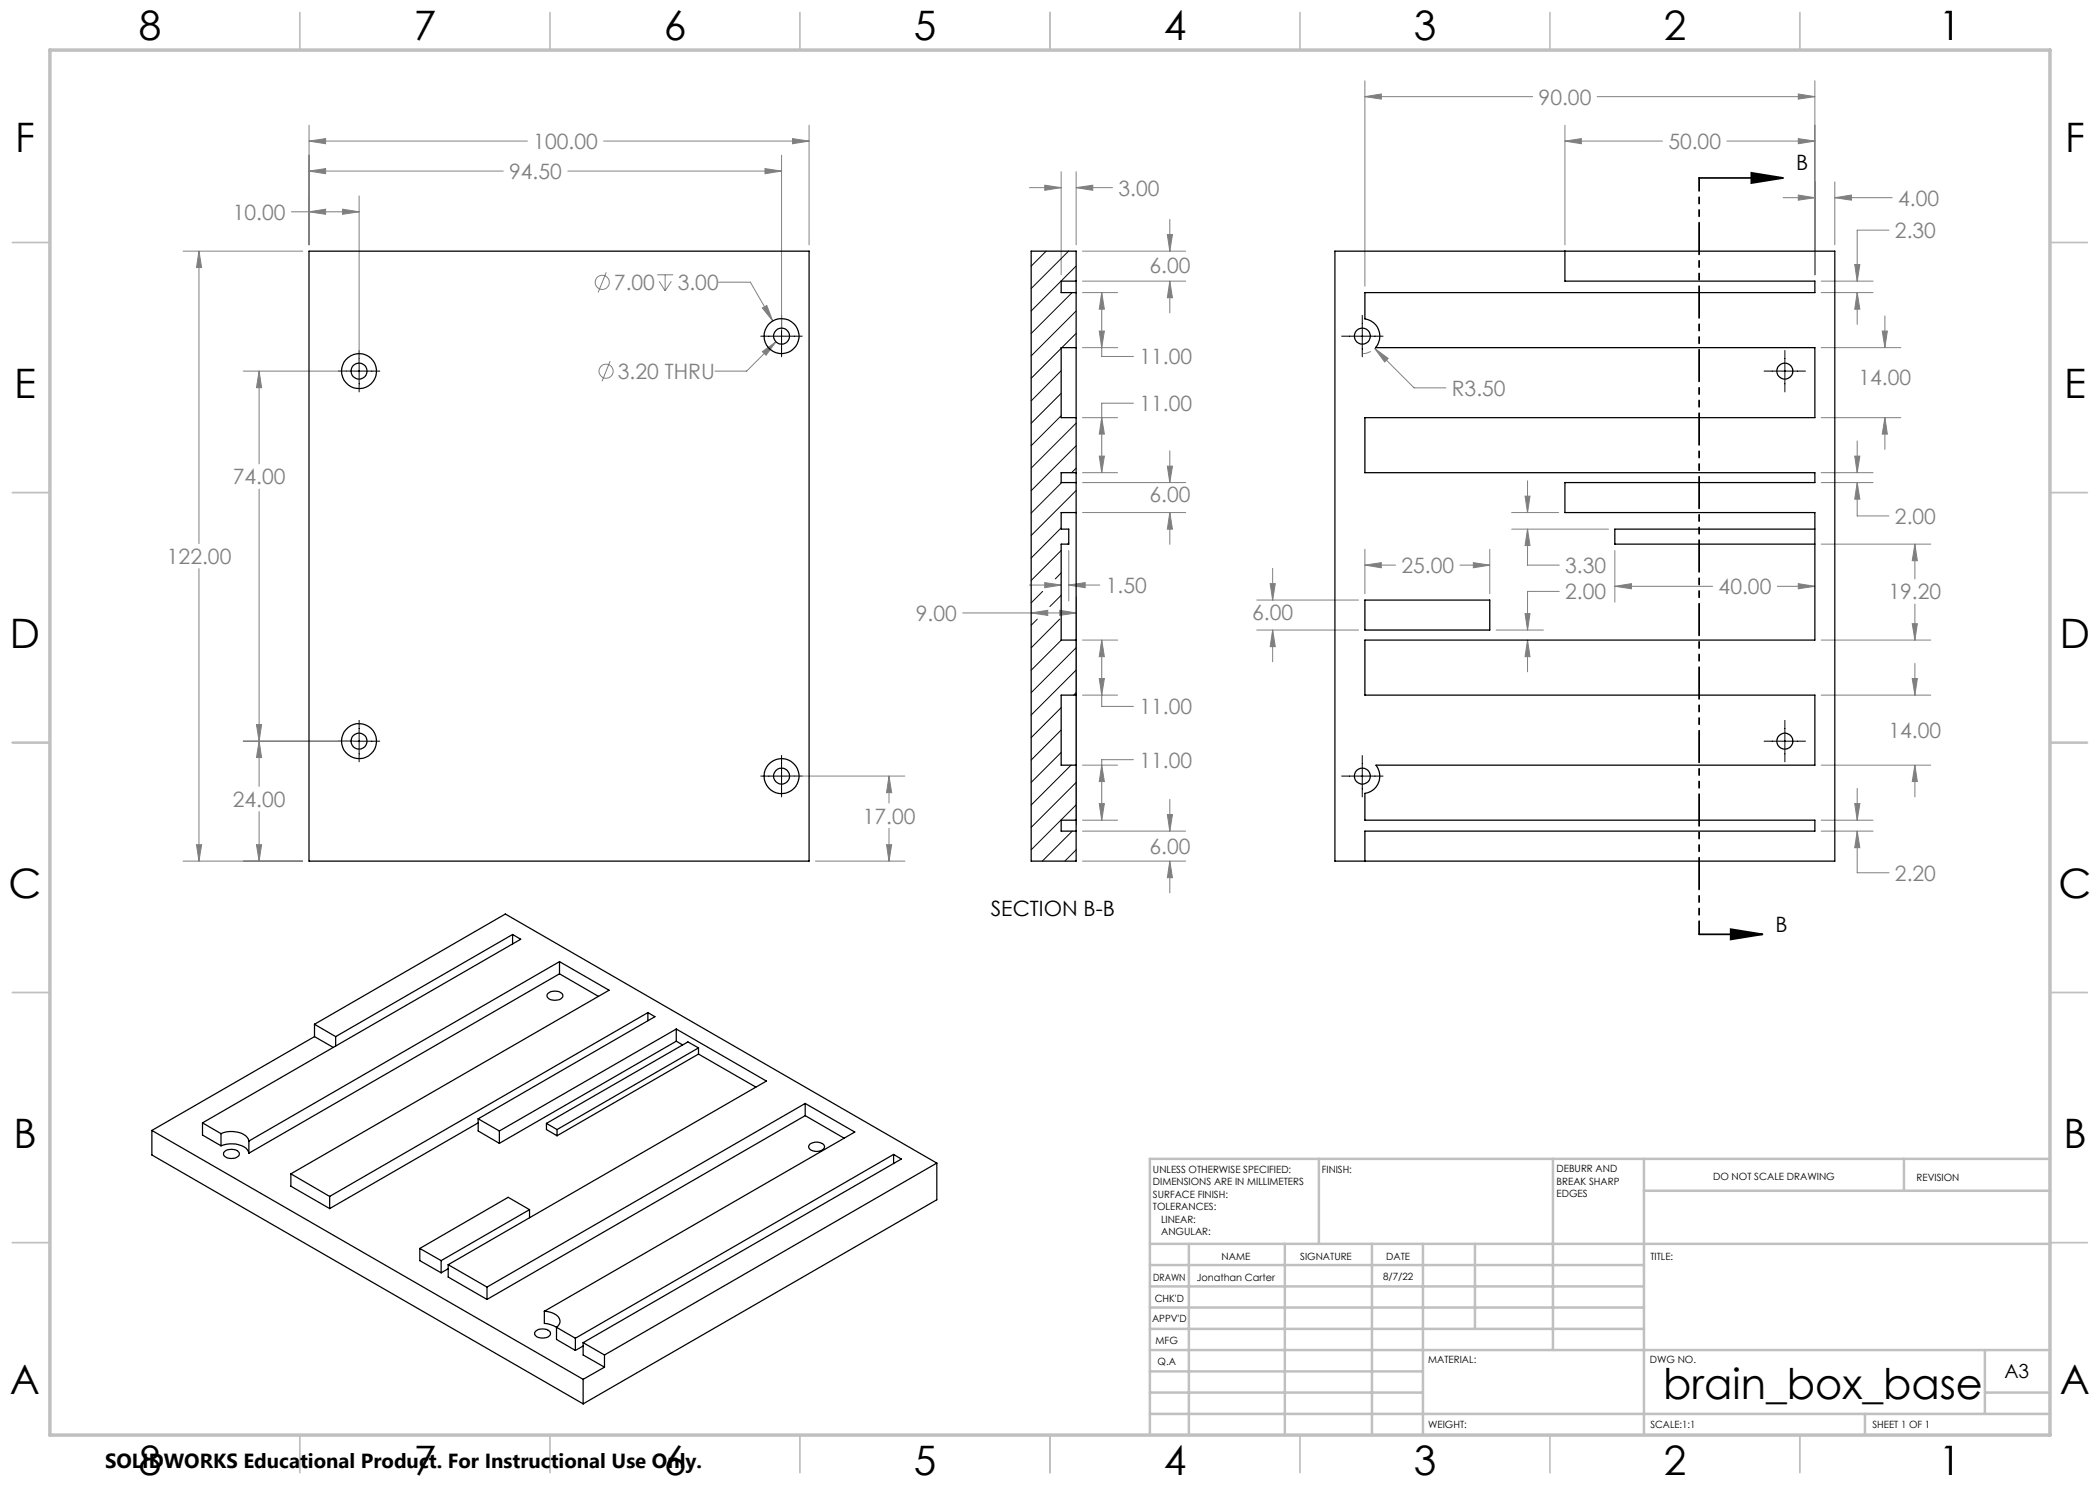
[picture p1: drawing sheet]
<svg xmlns="http://www.w3.org/2000/svg" width="420mm" height="297mm" viewBox="0 0 420 297" stroke-linecap="round" stroke-linejoin="round" font-family="sans-serif">
<g fill="none" stroke="#808080" stroke-width=".2">
<path d="M273 16.2v41.1M273 19.3h33.5M273 19.3l3.3-.5v1zM319.4 19.3h43.6M359.7 18.8l3.3 .5-3.3 .5zM363 16.2v38.8M61.8 34.2l3.3-.5v1zM61.8 28.2l3.3-.5v1zM61.8 28.2h43.7M61.8 25v24M61.8 34.2h38.8M71.8 39.2v33.8"/>
<path d="M113.6 34.2h42.7M120.7 28.2h41.1M153 33.7l3.3 .5-3.3 .5zM156.3 31v35M158.5 27.7l3.3 .5-3.3 .5zM161.8 25v24M205.9 37.5h6.3M209 37l3.2 .5-3.2 .6zM212.2 34.4v20.6M215.2 34.4v14.6M215.2 37.5h7.3M215.2 37.5l3.3-.5v1.1z"/>
<path d="M313 25v24M313 28.2h19.5M313 28.2l3.3-.5v1zM345.4 28.2h17.6M356.6 39.5h6.4M359.7 39l3.3 .5-3.3 .5zM359.7 27.7l3.3 .5-3.3 .5zM367 36.4v12.6M367 39.5h11.4M367 39.5l3.3-.5v1zM36.6 50.2h23.9M39.8 50.2v58.5"/>
<path d="M39.8 50.2l.5 3.3h-1zM58.3 42.4h13.5M61.8 42.4l3.3-.6v1.1zM68.5 41.8l3.3 .6-3.3 .5zM121.2 54.5l-1.6 4M131.4 55h3.3M131.8 56.3l1.2 1.9M133 55v3.2M134.3 56.3l-1.3 1.9M143.7 56.4h6.4l4.5 7.8M216.5 56.2h20.6M216.5 58.5h7"/>
<path d="M216.5 50.2h20.6M220.3 58.5v12.8h6.4M220.3 58.5l.6 3.3h-1zM233.5 46.9h1l-.5 3.3zM234 56.2l.5 3.3h-1zM234 43.9v6.3M234 56.2v6.4M364.2 56.2h10.4M364.2 58.5h10.4M370.9 52.9h1.1l-.6 3.3zM371.4 58.5v6.4M371.4 58.5l.6 3.3h-1.1z"/>
<path d="M377.8 46h-6.4v10.2M48.6 74.2h22M51.8 74.2l.5 3.3h-1zM51.8 74.2v18.6M122 72.2l-1.6 4.1M152.5 61.6l.9-.5 1.2 3.1zM152.5 70.3l2.7-1.9-2 2.6zM155.2 68.4l-5.9 5.8h-6.3M216.5 69.5h7M219.9 66.2h1l-.6 3.3zM274.2 70.3l-1.6 .4M275 69.7l7.8 7.9h6.4"/>
<path d="M275 69.7l2.6 2-.7 .7zM364.2 69.5h16M376.4 66.2h1.1l-.5 3.3zM377 63.2v6.3M51.8 97.8v59.5M216.5 83.5h7M216.5 94.5h7M216.5 96.5h20.6M219.9 91.2h1l-.6 3.3zM220.3 83.5l.6 3.3h-1zM226.7 80.6h-6.4v13.9M233.5 93.2h1l-.5 3.3z"/>
<path d="M234 90.2v6.3M305 99.2h1l-.5 3.3zM305.5 96.2v6.3M364.2 83.5h16M364.2 94.5h10.4M364.2 96.5h10.4M370.9 91.2h1.1l-.6 3.3zM371.4 88.2v6.3M371.4 96.5v6.7h6.4M371.4 96.5l.6 3.3h-1.1zM377 83.5v6.4M377 83.5l.5 3.3h-1.1z"/>
<path d="M39.8 113.7v58.5M205.9 117h6.3M209 116.5l3.2 .5-3.2 .5zM213.7 110.1v10.1M213.7 117h6.3M213.7 117l3.3-.5v1zM215.2 119.4v45.6M216.5 102.5h20.6M234 102.5l.5 3.3h-1zM234 102.5v6.4M254 116.7h1.1l-.6 3.3zM254.5 113.7v6.3"/>
<path d="M273 113h6.1M273 109.9v8.8M273 113l3.3-.5v1.1zM292 113h6M294.7 112.5l3.3 .5-3.3 .6zM298 109.9v8.8M302.3 102.5h9.4M302.3 105.8h19.4M305.5 105.8v7.2h6.4M305.5 105.8l.5 3.3h-1zM311.9 118.3h-6.4v7.7M323 110.1v10.3"/>
<path d="M323 117.3h19.5M323 117.3l3.3-.6v1.1zM355.5 117.3h7.5M359.7 116.7l3.3 .6-3.3 .5zM364.2 108.8h22M383 108.8v7M383 108.8l.5 3.3h-1.1zM192.5 122.6h22.7M206.2 122.6l3.4-.5v1zM211.9 122.1l3.3 .5-3.3 .5zM216.5 128h7M216.5 139h7"/>
<path d="M219.9 135.7h1l-.6 3.3zM220.3 128v13.3h6.4M220.3 128l.6 3.3h-1zM251.4 120h20.3M251.4 126h20.3M254.5 126v6.4M254.5 126l.6 3.3h-1.1zM299.2 126h9.5M305 122.7h1l-.5 3.3zM305.5 128v6.4M305.5 128l.5 3.3h-1zM364.2 128h22"/>
<path d="M364.2 139h22M382.4 124.7h1.1l-.5 3.3zM382.4 135.7h1.1l-.5 3.3zM383 120.8v7.2M383 132.7v6.3M48.6 148.2h22M51.3 144.9h1l-.5 3.3zM51.8 148.2l.5 3.3h-1zM157.6 155.2h23.4M177.8 155.2l.5 3.3h-1zM177.8 155.2v5.4M216.5 153h7"/>
<path d="M220.3 153l.6 3.3h-1zM226.7 151.9h-6.4v12.1M234 159.9v6.3M364.2 153h22M371.4 157.7v6.3M383 153v6.4M383 153l.5 3.3h-1.1zM36.6 172.2h23.9M39.3 168.9h1l-.5 3.3zM51.3 168.9h1l-.5 3.3zM51.8 162.3v9.9M163.1 172.2h17.9"/>
<path d="M177.3 168.9h1l-.5 3.3zM177.8 165.7v6.5M216.5 164h7M216.5 166.2h20.6M216.5 172.2h20.6M219.9 160.7h1l-.6 3.3zM233.5 162.9h1l-.5 3.3zM234 172.2l.5 3.3h-1zM234 172.2v6.4M364.2 164h10.4M364.2 166.2h10.4M370.9 160.7h1.1l-.6 3.3z"/>
<path d="M371.4 166.2v8.4h6.4M371.4 166.2l.6 3.3h-1.1z"/>
<circle cx="120.4" cy="56.5" r="1.41"/>
<circle cx="121.2" cy="74.2" r="1.41"/>
</g>
<path d="M339.8 35.6h16.8M350.3 34.6l6.3 1-6.3 1zM339.8 186.9h12.7M346.1 185.8l6.4 1.1-6.4 1z" fill="none" stroke="#000" stroke-width=".35"/>
<g fill="none" stroke="#000" stroke-width=".2">
<path d="M67.7 74.2h8.3M71.8 70.1v8.3M152.2 67.2h8.2M156.3 63.1v8.3M268.3 67.2h8.3M272.5 63.1v8.3M352.8 74.2h8.3M357 70.1v8.3M67.7 148.2h8.3M71.8 144.1v8.3M152.2 155.2h8.2M156.3 151.1v8.3"/>
<path d="M268.3 155.2h8.3M272.5 151.1v8.3M352.8 148.2h8.3M357 144.1v8.3"/>
</g>
<path d="M339.8 186.8v-151.2" fill="none" stroke="#000" stroke-width=".35" stroke-dasharray="6.3 1.3 1.3 1.3 1.3 1.3" stroke-dashoffset="3.7"/>
<g fill="none" stroke="#c0c0c0" stroke-width=".35">
<path d="M60 2.5v7.5M110 2.5v7.5M160 2.5v7.5M210 2.5v7.5M260 2.5v7.5M310 2.5v7.5M360 2.5v7.5M2.5 48.5h7.5M410 48.5h7.5M2.5 98.5h7.5M410 98.5h7.5M2.5 148.5h7.5"/>
<path d="M410 148.5h7.5M2.5 198.5h7.5M410 198.5h7.5M2.5 248.5h7.5M410 248.5h7.5M60 287v7.5M110 287v7.5M160 287v7.5M210 287v7.5M260 287v7.5M310 287v7.5M360 287v7.5"/>
</g>
<g fill="none" stroke="#c0c0c0" stroke-width=".5">
<path d="M263.8 231.8v17M310.6 231.8v38.2M328.8 231.8v55.2M328.8 238.2h81.2M380.8 231.8v6.4M410 231.8h-180v55.2M230 248.8h180M230 257.3h98.8M230 253h98.8M237.8 248.8v38.2M257 248.8v38.2M274.4 248.8v38.2"/>
<path d="M284.6 248.8v38.2M295 248.8v17M230 265.8h98.8M230 261.5h98.8M230 278.5h54.6M230 274.3h54.6M230 270h180M397 278.5h13M397 270v12.8M230 282.8h180M373 282.8v4.2"/>
</g>
<path d="M10 10h400v277h-400z" fill="none" stroke="#c0c0c0" stroke-width=".7"/>
<path d="M346.1 185.8l6.4 1.1-6.4 1zM350.3 34.6l6.3 1-6.3 1z" fill="#000"/>
<path d="M370.9 52.9h1.1l-.6 3.3zM371.4 58.5l.6 3.3h-1.1zM377 83.5l.5 3.3h-1.1zM376.4 66.2h1.1l-.5 3.3zM370.9 91.2h1.1l-.6 3.3zM371.4 96.5l.6 3.3h-1.1zM305 99.2h1l-.5 3.3zM305.5 105.8l.5 3.3h-1zM383 108.8l.5 3.3h-1.1zM382.4 124.7h1.1l-.5 3.3zM382.4 135.7h1.1l-.5 3.3zM383 153l.5 3.3h-1.1zM370.9 160.7h1.1l-.6 3.3zM371.4 166.2l.6 3.3h-1.1zM275 69.7l1.9 2.7 .7-.7zM254 116.7h1.1l-.6 3.3zM254.5 126l.6 3.3h-1.1zM294.7 112.5l3.3 .5-3.3 .6zM273 113l3.3-.5v1.1zM305 122.7h1l-.5 3.3zM305.5 128l.5 3.3h-1zM359.7 39l3.3 .5-3.3 .5zM367 39.5l3.3-.5v1zM313 28.2l3.3-.5v1zM359.7 27.7l3.3 .5-3.3 .5zM323 117.3l3.3-.6v1.1zM359.7 116.7l3.3 .6-3.3 .5zM359.7 18.8l3.3 .5-3.3 .5zM273 19.3l3.3-.5v1zM233.5 46.9h1l-.5 3.3zM234 56.2l.5 3.3h-1zM220.3 58.5l.6 3.3h-1zM219.9 66.2h1l-.6 3.3zM220.3 83.5l.6 3.3h-1zM219.9 91.2h1l-.6 3.3zM233.5 93.2h1l-.5 3.3zM234 102.5l.5 3.3h-1zM220.3 128l.6 3.3h-1zM219.9 135.7h1l-.6 3.3zM220.3 153l.6 3.3h-1zM219.9 160.7h1l-.6 3.3zM233.5 162.9h1l-.5 3.3zM234 172.2l.5 3.3h-1zM209 116.5l3.2 .5-3.2 .5zM213.7 117l3.3-.5v1zM209 37l3.2 .5-3.2 .6zM215.2 37.5l3.3-.5v1.1zM206.2 122.6l3.4-.5v1zM211.9 122.1l3.3 .5-3.3 .5zM51.8 74.2l.5 3.3h-1zM51.3 144.9h1l-.5 3.3zM51.8 148.2l.5 3.3h-1zM51.3 168.9h1l-.5 3.3zM177.8 155.2l.5 3.3h-1zM177.3 168.9h1l-.5 3.3zM68.5 41.8l3.3 .6-3.3 .5zM61.8 42.4l3.3-.6v1.1zM61.8 34.2l3.3-.5v1zM153 33.7l3.3 .5-3.3 .5zM152.5 61.6l2.1 2.6-1.2-3.1zM152.5 70.3l.7 .7 2-2.6zM61.8 28.2l3.3-.5v1zM158.5 27.7l3.3 .5-3.3 .5zM39.8 50.2l.5 3.3h-1zM39.3 168.9h1l-.5 3.3z" fill="#808080"/>
<g fill="none" stroke="#000" stroke-width=".25">
<path d="M61.8 50.2h100v122h-100zM206.2 50.2h9v122h-9zM215.2 56.2h-3v2.3h3M267 50.2h100v122h-100zM313 50.2v6h50v2.3h-90v5.3a3.5 3.5 0 0 1 2.1 5.7h87.9v14h-90v11h90v2h-50v6h50v25.5h-90v11h90v14h-87.8a3.5 3.5 0 0 1-2.2 5.7v5.3h90v2.2h-90v6M215.2 69.5h-3v14h3M215.2 94.5h-3v2h3M215.2 102.5h-3v3.3h1.5v3h-1.5v19.2h3M363 105.8h-40v3h40M215.2 139h-3v14h3M273 120h25v6h-25zM215.2 164h-3v2.2h3"/>
<path d="M102.5 186.9l1.6 1-63.6 36.7M102.5 186.9l-35.4 20.4M102.5 186.9v1.9M109.6 198.7a2.2 2.2 0 0 1 2.9 .2 1.01 1.01 0 0 1-1.1 1.1l-.4 .1a1.22 1.22 0 0 1-1.6-1.2zM111.9 194.8l7.8 4.5M111.9 194.8l-62.1 35.8M111.9 192.3l9.9 5.7-63.6 36.8M111.9 192.3l-62.1 35.9M111.9 192.3v2.5M62.9 207.3l-32.5 18.8M62.9 207.3l3.7 2.2M62.9 204.9l4.2 2.4"/>
<path d="M62.9 204.9l38.2-22.1 86.3 49.8M62.9 204.9v2.4M67.1 207.3v1.9M129.6 202.5l1.4 .8-35.4 20.5M129.6 202.5l-63.7 36.8M129.6 202.5v1.6M135.3 208.2l-35.4 20.5M135.3 208.2l1.2 .8M135.3 205.8l18 10.4-63.7 36.7M135.3 205.8l-35.4 20.4M135.3 205.8v2.4M139.7 210.8l-28.3 16.4"/>
<path d="M139.7 210.8l11.5 6.6M139.7 209.6l-2.1-1.2-28.3 16.3M139.7 209.6l-28.3 16.3M139.7 209.6v1.2M30.4 226.1l86.2 49.8M30.4 226.1v4.9l86.2 49.8M40.5 224.6v2.4l3.7 2.2M40.5 224.6l3.7 2.1M44.2 229.2a4.9 4.9 0 0 1 5.3 .7l.3 .7M44.2 226.7a4.9 4.9 0 0 1 5.3 .8l.3 .7M44.2 226.7v2.5M44.9 230.3a2.2 2.2 0 0 1 2.9 .2 1.01 1.01 0 0 1-1.1 1.2h-.4a1.42 1.42 0 0 1-1.6-.9z"/>
<path d="M49.8 228.2v2.4M58.2 234.8v2.4l7.7 4.5M58.2 234.8l7.7 4.5M65.9 239.3v2.4M95.6 224.6l-29.7 17.1M95.6 223.8v2.4l4.3 2.5M95.6 223.8l4.3 2.4M99.9 226.2v2.5M109.3 224.7v1.2l2.1 1.3M109.3 224.7l2.1 1.2M111.4 225.9v1.3M161 223.1l7.8 4.5"/>
<path d="M161 223.1l-63.6 36.8M161 220.7l10 5.7-62.1 35.9M161 220.7l-63.6 36.7M161 220.7v2.4M161.9 228.9a2.16 2.16 0 0 1 3 .2 1 1 0 0 1-1.2 1.2h-.8a.93 .93 0 0 1-.9-.4 .93 .93 0 0 1-.1-1zM178.7 230.9l1.6 .9-63.7 36.7M178.7 230.9l-63.6 36.7M178.7 230.9v1.8M187.4 232.6v7.4l-70.8 40.8M187.4 232.6l-66.5 38.4M84 249.7v2.4l4.2 2.5M84 249.7l4.2 2.4"/>
<path d="M88.2 252.1v2.5M89.6 253.7l-1.4 .9M89.6 252.9v2.5l7.8 4.5M89.6 252.9l7.8 4.5M97.4 257.4v2.5M105.9 241.9l-17.7 10.2M105.9 241.9v1.7M105.9 241.9l-4.3-2.4-17.6 10.2M107.1 266.2a2.2 2.2 0 0 1 3 .2 1.01 1.01 0 0 1-1.2 1.2h-.4a1.22 1.22 0 0 1-1.5-1.2zM108.9 262.3v2.4l1.2 .2 1.2 .6M108.9 262.3a3.2 3.2 0 0 1 3.1 1.7 1.39 1.39 0 0 1-.7 1.5M111.3 265.5v2.4l3.8 2.2"/>
<path d="M111.3 265.5l3.8 2.1M115.1 267.6v2.5M116.6 268.5v2.5l4.3 2.4M116.6 275.9v4.9M116.6 269.2l-1.5 .9M116.6 268.5l4.3 2.5M120.9 273.4l-4.3 2.5M120.9 271v2.4"/>
<circle cx="71.8" cy="74.2" r="1.59"/>
<circle cx="71.8" cy="74.2" r="3.5"/>
<circle cx="156.3" cy="67.2" r="1.62"/>
<circle cx="156.3" cy="67.2" r="3.5"/>
<circle cx="272.5" cy="67.2" r="1.6"/>
<circle cx="357" cy="74.2" r="1.59"/>
<circle cx="71.8" cy="148.2" r="1.59"/>
<circle cx="71.8" cy="148.2" r="3.5"/>
<circle cx="156.3" cy="155.2" r="1.61"/>
<circle cx="156.3" cy="155.2" r="3.5"/>
<circle cx="272.5" cy="155.2" r="1.59"/>
<circle cx="357" cy="148.2" r="1.59"/>
</g>
<g fill="none" stroke="#000" stroke-width=".2">
<path d="M209.2 50.2l-3 3M213.7 50.2l-7.5 7.5M214.4 58.5l-8.2 8.2M215.2 53.2l-9 9M212.2 69.7l-6 6M212.2 74.2l-6 6M212.2 78.7l-6 6M215.2 62.2l-9 9M215.2 66.7l-2.8 2.8M212.2 83.1l-6 6M212.3 96.5l-6.1 6.1M215.2 84.6l-9 9"/>
<path d="M215.2 89.1l-9 9M215.2 93.6l-.9 .9M215.2 98.1l-9 9M208.5 118.3l-2.3 2.3M212.2 105.6l-6 6M212.2 110.1l-6 6M212.2 114.6l-1.1 1.2M212.2 119.1l-2.2 2.2M213.7 108.6l-.2 .2M207.5 123.8l-1.3 1.3M211.9 123.8l-5.7 5.8M212.3 128l-6.1 6.1"/>
<path d="M215.2 129.5l-9 9M215.2 134l-9 9M215.2 138.5l-.5 .5M212.2 141.5l-6 6M212.2 146l-6 6M212.2 150.5l-6 6M214.2 153l-8 8M215.2 156.5l-9 9M214.5 166.2l-6 6M215.2 161l-9 9M215.2 170l-2.2 2.2"/>
</g>
<text font-size="8.5" x="332.6" y="279.7">brain_box_base</text>
<g font-size="8.1">
<text x="27.8" y="8">8</text>
<text x="82.8" y="8">7</text>
<text x="132.8" y="8">6</text>
<text x="182.8" y="8">5</text>
<text x="232.8" y="8">4</text>
<text x="282.8" y="8">3</text>
<text x="332.8" y="8">2</text>
<text x="387.8" y="8">1</text>
<text x="3" y="30.4">F</text>
<text x="413" y="30.4">F</text>
<text x="2.8" y="79.6">E</text>
<text x="412.8" y="79.6">E</text>
<text x="2" y="129.6">D</text>
<text x="412" y="129.6">D</text>
<text x="1.7" y="179.6">C</text>
<text x="411.7" y="179.6">C</text>
<text x="2.7" y="229.6">B</text>
<text x="412.7" y="229.6">B</text>
<text x="2" y="278.9">A</text>
<text x="412" y="278.9">A</text>
<text x="27.8" y="295">8</text>
<text x="82.8" y="295">7</text>
<text x="132.8" y="295">6</text>
<text x="182.8" y="295">5</text>
<text x="232.8" y="295">4</text>
<text x="282.8" y="295">3</text>
<text x="332.8" y="295">2</text>
<text x="387.8" y="295">1</text>
</g>
<g font-size="4.2" fill="#808080">
<text x="307.7" y="20.9">90.00</text>
<text x="106.7" y="29.8">100.00</text>
<text x="333.7" y="29.8">50.00</text>
<text x="101.8" y="35.8">94.50</text>
<text x="223.7" y="39.1">3.00</text>
<text x="379.6" y="41.1">4.00</text>
<text x="46.5" y="43.9">10.00</text>
<text x="379" y="47.6">2.30</text>
<text x="122.8" y="58">7.00</text>
<text x="135.5" y="58">3.00</text>
<text x="229.9" y="54.6">6.00</text>
<text x="123.6" y="75.8">3.20 THRU</text>
<text x="227.9" y="72.9">11.00</text>
<text x="371.7" y="77.1">14.00</text>
<text x="227.9" y="82.2">11.00</text>
<text x="290.4" y="79.2">R3.50</text>
<text x="46.5" y="96.9">74.00</text>
<text x="229.9" y="100.4">6.00</text>
<text x="379" y="104.8">2.00</text>
<text x="33.4" y="112.8">122.00</text>
<text x="221.1" y="118.6">1.50</text>
<text x="280.3" y="114.6">25.00</text>
<text x="313" y="114.6">3.30</text>
<text x="313" y="119.9">2.00</text>
<text x="343.7" y="118.8">40.00</text>
<text x="377.7" y="119.9">19.20</text>
<text x="183.2" y="124.2">9.00</text>
<text x="250.4" y="124.1">6.00</text>
<text x="227.9" y="142.9">11.00</text>
<text x="377.7" y="147.5">14.00</text>
<text x="227.9" y="153.5">11.00</text>
<text x="46.5" y="161.4">24.00</text>
<text x="172.6" y="164.7">17.00</text>
<text x="229.9" y="170.9">6.00</text>
<text x="379" y="176.1">2.20</text>
</g>
<g font-size="4.2">
<text x="359.2" y="34">B</text>
<text x="198.2" y="183.1">SECTION B-B</text>
<text x="355.1" y="186.3">B</text>
</g>
<text font-size="4.1" x="21" y="293.7">SOLIDWORKS Educational Product. For Instructional Use Only.</text>
<text font-size="3.9" x="400.9" y="275.5">A3</text>
<g font-size="2">
<text x="230.6" y="234.6">UNLESS OTHERWISE SPECIFIED:</text>
<text x="230.6" y="237.1">DIMENSIONS ARE IN MILLIMETERS</text>
<text x="230.6" y="239.6">SURFACE FINISH:</text>
<text x="264.4" y="234.6">FINISH:</text>
<text x="311.3" y="234.5">DEBURR AND</text>
<text x="311.3" y="237">BREAK SHARP</text>
<text x="311.3" y="239.5">EDGES</text>
<text x="342.6" y="236">DO NOT SCALE DRAWING</text>
<text x="383.3" y="236.2">REVISION</text>
<text x="230.6" y="242.1">TOLERANCES:</text>
<text x="232.2" y="244.6">LINEAR:</text>
<text x="232.2" y="247.1">ANGULAR:</text>
<text x="244.3" y="252">NAME</text>
<text x="260" y="251.9">SIGNATURE</text>
<text x="277.2" y="251.9">DATE</text>
<text x="330.1" y="251.9">TITLE:</text>
<text x="230.6" y="256.1">DRAWN</text>
<text x="239.3" y="256.1">Jonathan Carter</text>
<text x="276.6" y="255.9">8/7/22</text>
<text x="230.9" y="260.3">CHK'D</text>
<text x="230.4" y="264.4">APPV'D</text>
<text x="231.1" y="268.8">MFG</text>
<text x="231.5" y="273">Q.A</text>
<text x="285.6" y="272.5">MATERIAL:</text>
<text x="330" y="272.5">DWG NO.</text>
<text x="285.6" y="285.5">WEIGHT:</text>
<text x="330.1" y="285.6">SCALE:1:1</text>
<text x="374.5" y="285.6">SHEET 1 OF 1</text>
</g>
</svg>
